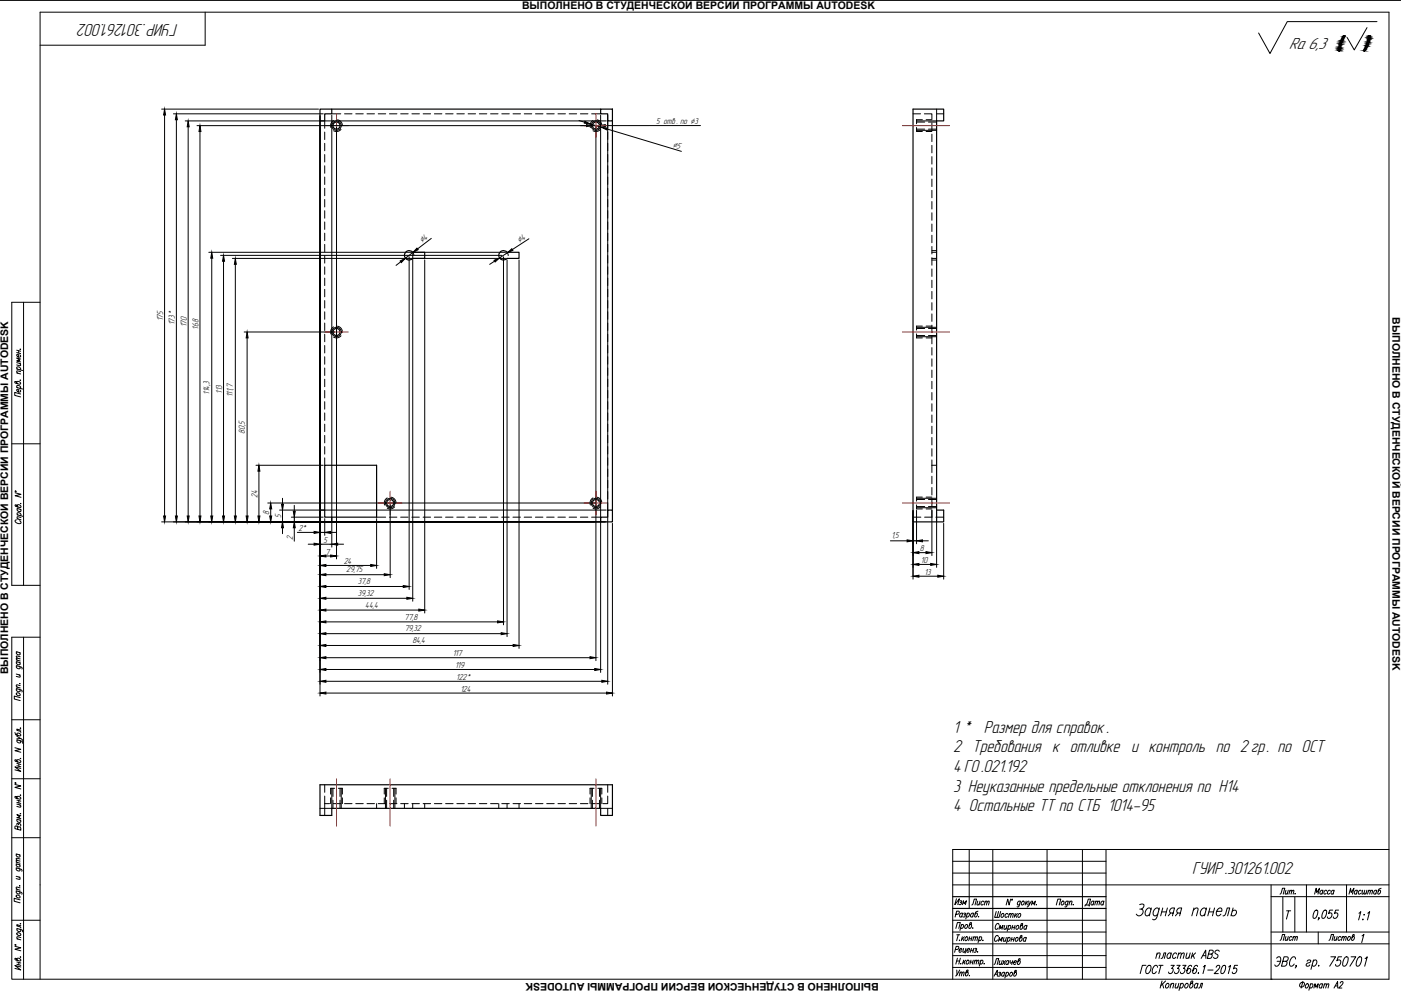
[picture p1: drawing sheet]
<svg xmlns="http://www.w3.org/2000/svg" width="594mm" height="420mm" viewBox="0 0 594 420" stroke-linecap="round" stroke-linejoin="round" font-family="sans-serif">
<g fill="none" stroke="#000" stroke-width=".5">
<path d="M135.7 46.3h5v2h-3v3h-2zM135.7 51.3v165M140.7 46.3h114M254.7 46.3h5v5h-2v-3h-3zM259.7 51.3v165M387.2 46.3h13v5h-3v165h3v5h-13zM172 106.9l1.3-.6 .9 .1 .8 .6h5.1v2.6l-5.1-.1a1.99 1.99 0 0 1-2.8 .3 1.99 1.99 0 0 1-.2-2.9zM212 106.9l1.3-.6 .9 .1 .8 .6h5.1v2.6l-5.1-.1a1.99 1.99 0 0 1-2.8 .3 1.99 1.99 0 0 1-.2-2.9zM135.7 216.3h2v3h3v2h-5zM137.7 216.3v-19h22v22h-19M254.7 219.3h3v-3h2v5h-5zM140.7 221.3h114"/>
<path d="M135.7 332.7h124v13h-5v-3h-114v3h-5z"/>
<circle cx="142.7" cy="53.3" r="1.5"/>
<circle cx="252.7" cy="53.3" r="1.5"/>
<circle cx="142.7" cy="140.8" r="1.5"/>
<circle cx="165.4" cy="213.3" r="1.5"/>
<circle cx="252.7" cy="213.3" r="1.5"/>
</g>
<g fill="none" stroke="#000" stroke-width=".42">
<path d="M137.7 51.3v3.1M137.7 56v3.2M140.7 48.3h3.8M141.4 51.1l-.1 .1a2.49 2.49 0 0 0-1 2.9M143.1 50.8l.3 .1a2.5 2.5 0 0 1 1.8 2.4M144.6 54.9l-.1 .1a2.5 2.5 0 0 1-3.1 .4M146.1 48.3h3.2M150.9 48.3h3.1M155.6 48.3h3.2M160.4 48.3h3.2M165.1 48.3h3.2M169.9 48.3h3.2"/>
<path d="M174.7 48.3h3.1M179.4 48.3h3.2M184.2 48.3h3.2M189 48.3h3.1M193.7 48.3h3.2M198.5 48.3h3.2M203.3 48.3h3.1M208 48.3h3.2M212.8 48.3h3.2M217.5 48.3h3.2M222.3 48.3h3.2M227.1 48.3h3.1"/>
<path d="M231.8 48.3h3.2M236.6 48.3h3.2M241.4 48.3h3.1M246.1 48.3h3.2M250.9 48.3h3.8M251.4 51.1l-.1 .1a2.52 2.52 0 0 0-1 2.9M253.1 50.8l.3 .1a2.5 2.5 0 0 1 1.8 2.4M254.6 54.9l-.1 .1a2.5 2.5 0 0 1-3 .4M257.7 51.3v3.1M257.7 56v3.1M387.2 48.3h3.2M388.7 54v1.8h2.4"/>
<path d="M388.7 51.8h3.4M388.7 54.8h3.4M391.1 50.8h-2.4v1.7M392 48.3h3.2v2.2M392.7 50.8h2.5M392.7 55.8h2.5M393.7 51.8h3.5M393.7 54.8h3.5M395.2 52.1v3.2M395.2 56.9v3.1M397.2 46.3v5M397.2 48.3h3"/>
<path d="M137.7 60.8v3.1M137.7 65.5v3.2M137.7 70.3v3.2M137.7 75v3.2M137.7 79.8v3.2M257.7 60.7v3.2M257.7 65.5v3.2M257.7 70.3v3.1M257.7 75v3.2M257.7 79.8v3.2M395.2 61.6v3.2M395.2 66.4v3.2"/>
<path d="M395.2 71.2v3.1M395.2 75.9v3.2M137.7 84.6v3.1M137.7 89.3v3.2M137.7 94.1v3.2M137.7 98.9v3.1M257.7 84.6v3.1M257.7 89.3v3.2M257.7 94.1v3.2M257.7 98.8v3.2M395.2 80.7v3.2M395.2 85.4v3.2"/>
<path d="M395.2 90.2v3.2M395.2 95v3.1M395.2 99.7v3.2M137.7 103.6v3.2M137.7 108.4v3.2M137.7 113.1v3.2M137.7 117.9v3.2M257.7 103.6v3.2M257.7 108.4v3.1M257.7 113.1v3.2M257.7 117.9v3.2M395.2 104.5v3.2"/>
<path d="M395.2 109.3v3.1M395.2 114v3.2M395.2 118.8v3.2M395.2 109.6h2M395.2 107h2M395.2 106.3h2M395.2 110.3h2M137.7 122.7v3.1M137.7 127.4v3.2M137.7 132.2v3.2M137.7 137v3.1M141.4 138.6l-.1 .1a2.48 2.48 0 0 0-1 2.9"/>
<path d="M143.1 138.3l.3 .1a2.5 2.5 0 0 1 1.8 2.4M257.7 122.7v3.1M257.7 127.4v3.2M257.7 132.2v3.2M257.7 136.9v3.2M388.7 139.3h3.4M391.1 138.3h-2.4v1.7M392.7 138.3h2.5M393.7 139.3h3.5M395.2 123.6v3.1M395.2 128.3v3.2M395.2 133.1v3.2"/>
<path d="M395.2 137.8v3.2M137.7 141.7v3.2M137.7 146.5v3.2M137.7 151.2v3.2M137.7 156v3.2M144.6 142.4l-.1 .1a2.48 2.48 0 0 1-3.1 .4M257.7 141.7v3.2M257.7 146.5v3.1M257.7 151.2v3.2M257.7 156v3.2M388.7 141.6v1.7h2.4M388.7 142.3h3.4"/>
<path d="M392.7 143.3h2.5M393.7 142.3h3.5M395.2 142.6v3.2M395.2 147.4v3.1M395.2 152.1v3.2M395.2 156.9v3.2M137.7 160.8v3.2M137.7 165.5v3.2M137.7 170.3v3.2M137.7 175.1v3.1M137.7 179.8v3.2M257.7 160.8v3.1"/>
<path d="M257.7 165.5v3.2M257.7 170.3v3.2M257.7 175v3.2M257.7 179.8v3.2M395.2 161.7v3.1M395.2 166.4v3.2M395.2 171.2v3.2M395.2 175.9v3.2M137.7 184.6v3.2M137.7 189.4v3.1M137.7 194.1v3.2M257.7 184.6v3.1"/>
<path d="M257.7 189.3v3.2M257.7 194.1v3.2M257.7 198.9v3.1M395.2 180.7v3.2M395.2 185.5v3.1M395.2 190.2v3.2M395.2 195v5.3M395.2 197.3h2M159.7 219.3h3.8M164.2 211.1l-.2 .1a2.51 2.51 0 0 0-.9 2.9M165.1 219.3h3.2M165.9 210.8l.2 .1a2.5 2.5 0 0 1 1.8 2.4"/>
<path d="M167.4 214.9l-.2 .1a2.48 2.48 0 0 1-3 .4M169.9 219.3h3.2M174.6 219.3h3.2M179.4 219.3h3.2M184.2 219.3h3.1M188.9 219.3h3.2M193.7 219.3h3.2M198.5 219.3h3.1M203.2 219.3h3.2M208 219.3h3.2M212.7 219.3h3.2M217.5 219.3h3.2"/>
<path d="M222.3 219.3h3.1M227 219.3h3.2M231.8 219.3h3.2M236.6 219.3h3.1M241.3 219.3h3.2M246.1 219.3h3.2M250.9 219.3h3.8M251.4 211.1l-.1 .1a2.51 2.51 0 0 0-1 2.9M253.1 210.8l.3 .1a2.5 2.5 0 0 1 1.8 2.4M254.6 214.9l-.1 .1a2.48 2.48 0 0 1-3 .4M257.7 203.6v3.2M257.7 208.4v3.2"/>
<path d="M257.7 213.1v3.2M387.2 219.3h3.3M388.7 214.1v1.7h2.4M388.7 211.8h3.4M388.7 214.8h3.4M391.1 210.8h-2.4v1.7M392.7 210.8h2.5M392.7 215.8h2.5M393.7 211.8h3.5M393.7 214.8h3.5M395.2 216.2v3.1h-3.1M395.2 201.9v3.2"/>
<path d="M395.2 206.7v3.2M395.2 211.4v3.2M396.8 219.3h3.4M397.2 216.3v5M137.7 332.7v3.2M137.7 337.5v8.2M140.2 338.3v2.4M141.2 334.2v3.5M141.2 339.3v3.4M141.9 334.2h-1.7v2.5M143.5 334.2h1.7v2.5M144.2 334.2v3.5"/>
<path d="M144.2 339.3v3.4M145.2 338.3v2.4M162.9 338.3v2.4M163.9 334.2v3.5M163.9 339.3v3.4M164.6 334.2h-1.7v2.5M166.2 334.2h1.7v2.5M166.9 334.2v3.5M166.9 339.3v3.4M167.9 338.3v2.4M250.2 338.3v2.4M251.2 334.2v3.5"/>
<path d="M251.2 339.3v3.4M251.9 334.2h-1.7v2.5M253.5 334.2h1.7v2.5M254.2 334.2v3.5M254.2 339.3v3.4M255.2 338.3v2.4M257.7 337.5v3.2h-2.1M257.7 332.7v3.2M135.7 342.7h5M137.7 340.7h2M141.3 340.7h3.2M146.1 340.7h3.2"/>
<path d="M150.9 340.7h3.1M155.6 340.7h3.2M159.7 340.7v2M160.4 340.7h3.2M165.1 340.7h3.2M169.9 340.7h3.2M171.5 340.7v2M174.7 340.7h3.1M175 340.7v2M179.4 340.7h3.2M180.1 340.7v2M184.2 340.7h3.2"/>
<path d="M189 340.7h3.1M193.7 340.7h3.2M198.5 340.7h3.2M203.3 340.7h3.1M208 340.7h3.2M211.5 340.7v2M212.8 340.7h3.2M215 340.7v2M217.5 340.7h3.2M220.1 340.7v2M222.3 340.7h3.2M227.1 340.7h3.1"/>
<path d="M231.8 340.7h3.2M236.6 340.7h3.2M241.4 340.7h3.1M246.1 340.7h3.2M250.9 340.7h3.2M254.7 342.7h5M257.7 342.7v3"/>
</g>
<g fill="none" stroke="#000" stroke-width=".42">
<path d="M87 5.2v14h-70M10 128.2v120M17 128.2h-12v120h12M5 188.2h12M10 270.2v145M17 270.2h-12v145h584v-410h-572v410M5 305.2h12M5 330.2h12M5 355.2h12M411 360.2v25M421 360.2v55M444 360.2v55"/>
<path d="M459 360.2v55M469 360.2v55M469 375.2h120M539 375.2v40M554 375.2v20M571 375.2v20M589 360.2h-185v55M5 390.2h12M539 380.2h50M539 395.2h50M559 395.2v5M469 400.2h120"/>
</g>
<g fill="none" stroke="#000" stroke-width=".42">
<path d="M7.1 158.1l1.7 .5M7.1 156.4l2.5 .7M7.1 153.7l1.7 .5M7.1 148.5l1.7 .4M7.1 149.5l1.7 .4M7.4 156.5l-.3-.4a.83 .83 0 0 1 1-.5 .83 .83 0 0 1 .5 1.1l-.2 .1M7.9 148.7v1M8.3 154.1l.5 .5-.2 .4-1.5-.3M8.4 150.4l.4 .5a.79 .79 0 0 1-1.1 .4 .79 .79 0 0 1-.4-1.1l.5 .1v1M8.5 148.1h.3zM8.8 157.6l-1.6-.3-.1 .4 .5 .5M8.8 152.2l-1.7-.4 1.3 .9-1.3 .3 1.7 .5"/>
<path d="M7.1 162.2a.79 .79 0 0 1 1-.4 .79 .79 0 0 1 .4 1.1l-2-.5-.3-.6 .6 .1 .6 .8M7.1 164.3l2.5 .6M7.4 164.4l-.3-.5a.83 .83 0 0 1 1-.4 .83 .83 0 0 1 .5 1l-.2 .1M8.4 165.2l.4 .5a.78 .78 0 0 1-1.1 .4 .78 .78 0 0 1-.4-1h.5v1.1M8.5 161.2h.3zM8.8 167l-2.6-.6v1.2l2.6 .7M6.4 208.9l2.5 .7-2.5 .6 2.5 .6M6.5 208.2l.3 .3zM7.2 214.5a.78 .78 0 0 1 1.1-.4 .78 .78 0 0 1 .4 1l-2.1-.4-.2-.6 .6 .1 .6 .8M7.2 219.9l1.7 .5M7.2 218.2l2.5 .7M7.2 215.6l1.7 .4"/>
<path d="M7.6 218.3l-.4-.4a.83 .83 0 0 1 1.1-.4 .83 .83 0 0 1 .5 1l-.3 .1M7.6 215.7l-.2 .1a.83 .83 0 0 0 .5 1 .83 .83 0 0 0 1-.4l-.4-.5M8.7 213.5h.2zM8.9 219.4l-1.5-.3-.2 .4 .5 .6M7 220.4h-.2a.78 .78 0 0 0-.3 1 .78 .78 0 0 0 .9 .5h1.4l.1-.5-.6-.6M6.9 279.8l1.7 .4M6.9 276.3l1.7 .5M7.3 276.4l-.3 .1a.83 .83 0 0 0 .5 1 .83 .83 0 0 0 1.1-.4l-.4-.4M8.6 279.4l-1.6-.4-.1 .4 .5 .5M8.6 278.5l-1.6-.4-.1 .4 .5 .5M6.9 292l2.3 .6 .1 .8M6.9 282.2l2.3 .7 .1 .8"/>
<path d="M6.9 291.2l1.7 .5M6.9 285.8l1.7 .4M6.9 280.5l1.7 .5M7 293.9a.94 .94 0 0 1 1.1 0 .94 .94 0 0 1 .3 1 .94 .94 0 0 1-1-.1 .94 .94 0 0 1-.4-.9zM7.3 292l-.3 .2a.83 .83 0 0 0 .5 1 .83 .83 0 0 0 1.1-.5l-.4-.4M7.3 282.3l-.2 .1a.79 .79 0 0 0 .4 1.1 .79 .79 0 0 0 1.1-.5l-.4-.4M7.3 280.6l-.3 .1a.83 .83 0 0 0 .5 1.1 .83 .83 0 0 0 1.1-.5l-.4-.4M8.1 286.1l.5 .6-.2 .4-1.5-.3M8.3 289.8l.3 .1zM8.6 295.8l-2.5-.7v1.3l2.5 .6M8.6 290.7l-1.6-.3-.1 .4 .5 .6M6.3 317l2.5 .7-2.5 .6 2.5 .6"/>
<path d="M6.3 310.6l.4 .9 1.9 .5a.78 .78 0 0 0-.4-1.1 .78 .78 0 0 0-1.1 .5l.4 .4M7.1 313.7l2.3 .7 .1 .7M7.1 312.2l1.7 .9-1.7 .1M7.5 313.8h-.1a.79 .79 0 0 0 .3 1.1 .79 .79 0 0 0 1.1-.4l-.3-.5M8.6 308.7l.2 .1zM8.8 313.1l.8 .9M8.8 309.6l-1.7-.5v.5l1.2 .4 .5 .5M6.3 332.6l2.5 .6-2.5 .6 2.5 .7M6.4 331.8l.3 .4zM7.1 338.1a.79 .79 0 0 1 1.1-.4 .79 .79 0 0 1 .4 1.1l-2-.5-.3-.6 .6 .1 .6 .8M7.1 322.6a.78 .78 0 0 1 1.1-.4 .78 .78 0 0 1 .4 1l-2-.4-.3-.6 .6 .1 .6 .7M7.1 339.2l1.7 .5"/>
<path d="M7.1 323.7l1.7 .4M7.1 324.7l1.7 .4M8 323.9v1M8 339.4v1M8.6 337.1l.2 .1zM8.6 321.6h.2zM8.8 325.8l-2.5-.7 2.5 2-2.5-.7M7.1 347.3l1.7 .5M7.1 340.9l1.7 .5M7.1 340.2l1.7 .4M7.5 350.8l-.5-.5-.4-.1-.3 1.1 2.5 .7v-.8l-.5-.6h-.7l-.1 1M7.5 347.4l-.2 .2a.83 .83 0 0 0 .5 1 .83 .83 0 0 0 1-.5l-.3-.4"/>
<path d="M7.9 349.4l.7-.1 .1 1M7.9 349.7l-.2-.5-.4-.1v.8M8.3 341.2l.5 .6-.1 .4-1.6-.3M8.6 345h.2zM8.8 345.8l-1.7-.4 1.4 1-1.4 .2 1.7 .5M6.8 377.7l2.3 .7 .1 .7M6.8 368l2.3 .6 .1 .8M6.8 377l1.7 .4M6.8 371.5l1.7 .5M6.8 366.3l1.7 .4M6.8 365.5l1.7 .5M6.8 362.1l1.7 .4"/>
<path d="M7 379.6a.94 .94 0 0 1 1 0 .94 .94 0 0 1 .4 1 .94 .94 0 0 1-1.1 0 .94 .94 0 0 1-.3-1zM7.2 377.8h-.1a.79 .79 0 0 0 .4 1.1 .79 .79 0 0 0 1-.4l-.3-.5M7.2 368l-.1 .1a.79 .79 0 0 0 .4 1.1 .79 .79 0 0 0 1-.4l-.3-.5M7.2 366.4l-.2 .1a.83 .83 0 0 0 .5 1 .83 .83 0 0 0 1-.4l-.3-.5M7.2 362.2l-.2 .1a.83 .83 0 0 0 .5 1 .83 .83 0 0 0 1-.4l-.3-.5M8 371.8l.5 .6-.1 .4-1.6-.3M8.3 375.6h.2zM8.5 376.4l-1.5-.3-.2 .4 .5 .6M8.5 365.1l-1.5-.3-.2 .3 .5 .6M8.5 364.2l-1.5-.3-.2 .3 .5 .6M557.4 379.1l.7-2.5 .2 1.8 1.2-1.8-.6 2.5M560.9 377.8l-.1-.3a.83 .83 0 0 0-1 .5 .83 .83 0 0 0 .4 1.1l.5-.4"/>
<path d="M561 377.4l-.4 1.7M562.6 377.8l-.1-.3a.83 .83 0 0 0-1 .5 .83 .83 0 0 0 .4 1.1l.5-.4M564.1 377.8l-.1-.3a.83 .83 0 0 0-1 .5 .83 .83 0 0 0 .4 1.1l.5-.4M565.6 377.8l-.1-.3a.83 .83 0 0 0-1 .5 .83 .83 0 0 0 .4 1.1l.5-.4M565.7 377.4l-.4 1.7M7.1 393.6l2.3 .7 .1 .8M7.1 398l1.7 .5M7.3 395.6a.95 .95 0 0 1 1 0 .95 .95 0 0 1 .4 1 .95 .95 0 0 1-1.1-.1 .95 .95 0 0 1-.3-.9zM7.5 393.7l-.2 .2a.83 .83 0 0 0 .5 1 .83 .83 0 0 0 1-.4l-.3-.5M8.5 381.5l-2.5-.6v1.2l2.5 .7M8.6 391.6l.2 .1zM8.8 397.5l-1.5-.3-.2 .4 .5 .6"/>
<path d="M8.8 392.5l-1.7-.5v.6l1.2 .3 .5 .6M405.3 393.6l.7-2.5h1.2l-.6 2.5M405.3 387.6l1.1-.1 .3-1.1-1-.1-.7 2.5M405.7 396.3h1.3M406.3 396.3l-.6 2.5M406.9 398.6h.1M407.6 392.3l.5-.3a.83 .83 0 0 1 .4 1 .83 .83 0 0 1-1 .5l-.1-.2M407.7 392l-.7 2.5M408.1 397.2l-.5 1.6M408.1 387.5l-.1-.2a.83 .83 0 0 0-1 .5 .83 .83 0 0 0 .4 1l.5-.4M408.2 387.1l-.4 1.7M408.2 397.9l.4 .9"/>
<path d="M408.6 387.3h.8l-.1 .4-.5 .1M409 397.2l-1.2 1.2M409.1 387.8l.2 .5-.2 .4h-.8M409.3 392.3l.5-.3a.84 .84 0 0 1 .4 1 .84 .84 0 0 1-1 .5zM409.4 397.5l.5-.3a.83 .83 0 0 1 .4 1 .83 .83 0 0 1-1 .5zM410.1 387.5l.4-.4a.83 .83 0 0 1 .5 1.1 .83 .83 0 0 1-1.1 .5l-.1-.3M410.2 387.1l-.7 2.5M411 398h1M411.2 397.2l-.5 1.6M411.5 392a.79 .79 0 0 1 .4 1 .79 .79 0 0 1-1.1 .4l.5-2 .6-.3-.1 .6-.8 .6M412.2 397.2l-.5 1.6M412.5 393.4h.1"/>
<path d="M412.8 387.5l-.1-.2a.83 .83 0 0 0-1.1 .4 .83 .83 0 0 0 .5 1.1l.4-.4M412.8 397.6l.5-.4 .4 .1-.4 1.5M412.9 387.1l-.5 1.7M412.9 397.2l-.4 1.6M413.7 397.6l.5-.4 .4 .1-.4 1.5M414.7 386.3l-1.1 .6-.3 1.7a.79 .79 0 0 0 1.1-.4 .79 .79 0 0 0-.5-1.1l-.4 .4M415 388.6h.1M415.3 397.5l.5-.3a.83 .83 0 0 1 .4 1 .83 .83 0 0 1-1 .5l-.2-.2M415.4 397.2l-.7 2.5M416.8 398.6h.1M423.3 397.2v-.2a.77 .77 0 0 0-1-.3 .77 .77 0 0 0-.4 .9v1.4l.5 .1 .6-.6M423.3 399.1l.5-1.7 .3 1.3 .9-1.3-.4 1.7"/>
<path d="M423.6 392.1v-.2a.78 .78 0 0 0-1-.3 .78 .78 0 0 0-.4 .9l-.1 1.4 .5 .1 .6-.6M423.6 394l.5-1.7 .2 1.4 1-1.4-.4 1.7M425.8 397.4l-.4 1.6 .4 .1 .6-.5M426 392.3l-.3 1.6 .4 .1 .6-.5M426.7 397.4l-.4 1.7M427 392.3l-.4 1.7M427.4 397.8l.4-.4a.83 .83 0 0 1 .4 1.1 .83 .83 0 0 1-1 .5l-.1-.3M427.5 397.4l-.7 2.5M427.6 392.7l.5-.4a.83 .83 0 0 1 .4 1.1 .83 .83 0 0 1-1 .5l-.1-.2M427.7 392.3l-.6 2.6M428.6 381.2l-.7 2.5-.6-2.5-.7 2.5M428.9 398.3h1"/>
<path d="M429.1 381.3h.2l-.2 .4zM429.1 397.4l-.4 1.7M429.2 393.2h1M429.4 392.3l-.4 1.7M430.1 397.4l-.4 1.7M430.4 392.3l-.4 1.7M430.8 397.8l.4-.4a.83 .83 0 0 1 .4 1.1 .83 .83 0 0 1-1 .5zM431 392.7l.5-.4a.83 .83 0 0 1 .4 1.1 .83 .83 0 0 1-1 .5zM432.6 382.4v-.1a.79 .79 0 0 0-1.1 .3 .79 .79 0 0 0 .4 1.1l.5-.4M432.7 382l-.7 2.3-.7 .1M432.9 397.4a.79 .79 0 0 1 .4 1.1 .79 .79 0 0 1-1.1 .4l.5-2.1 .6-.2-.1 .6-.8 .6M433.2 392.3a.78 .78 0 0 1 .4 1.1 .78 .78 0 0 1-1.1 .4l.5-2 .6-.3-.1 .6-.8 .6"/>
<path d="M433.3 382.4l.5-.4a.83 .83 0 0 1 .4 1.1 .83 .83 0 0 1-1 .5zM435.1 397.8l-.1-.2a.83 .83 0 0 0-1 .4 .83 .83 0 0 0 .4 1.1l.5-.4M435.1 382l-.4 1.7M435.2 397.4l-.4 1.7M435.3 382.7l.4 1M435.4 392.7l-.1-.2a.83 .83 0 0 0-1 .5 .83 .83 0 0 0 .4 1l.5-.3M435.5 392.3l-.4 1.7M436 382l-1.2 1.2M436.3 382l.1 1.7 1-1.7M436.4 383.7l-.9 .8M437.4 383.7l.4-1.7 .3 1.3 1-1.3-.5 1.7M439.5 383.5h.1"/>
<path d="M447.9 383.7l.7-2.5h1.2l-.7 2.5M450.2 382.4l.5-.4a.83 .83 0 0 1 .4 1.1 .83 .83 0 0 1-1 .5zM452.9 382.4l-.1-.1a.79 .79 0 0 0-1.1 .3 .79 .79 0 0 0 .5 1.1l.4-.4M453 382l-.7 2.3-.8 .1M453.6 382.5l.6-.5 .4 .2-.4 1.5M453.7 382l-.4 1.7M455.1 383.5h.1M483.3 383.5l.7-.2 1 .2a1.65 1.65 0 0 1-1 1.9 1.54 1.54 0 0 1 .1 2.4 1.54 1.54 0 0 1-2.3-.2M483.3 385.4h.7M488 385.7l-.5-.7a2.03 2.03 0 0 0-1.4 3.3h.5l.9-.7M488.2 385l-.9 3.3M491.4 385.7l-.5-.7a2.03 2.03 0 0 0-1.7 1.2 2.03 2.03 0 0 0 .3 2.1h.5l.9-.7"/>
<path d="M491.6 385l-1 3.8a1.43 1.43 0 0 1-1.6 1.2l-.3-.3M492.6 386.6h2M493.1 385l-.9 3.3M495 385l-.9 3.3M496.4 387.1l-1 1.2M497.5 387.1h-1.1l-.4-1 .6-.9 1.5-.2-.9 3.3M499.4 387.1l-1 1.2M500.5 387.1h-1.1l-.4-1 .6-.9 1.5-.2-.9 3.3M506 385.9l1.2-.9 .8 .2-.7 3.1M506.3 385l-.9 3.3M511.4 385.7l-.5-.7a2.03 2.03 0 0 0-1.4 3.3h.5l.9-.7M511.6 385l-.9 3.3"/>
<path d="M512.6 386.6h2M513.1 385l-.9 3.3M515 385l-.9 3.3M515.9 386.4h2.1l.1-1-.4-.4a2.03 2.03 0 0 0-1.4 3.3h.5l.9-.7M518.6 388.3l.8-.3 1-3h1.1l-.9 3.3M522.5 386.4l.2-.3a1.03 1.03 0 0 1 1.6 .2 1.03 1.03 0 0 1-.4 1.5l-.7 .5h-.7l-.4-.5M522.9 385l-.9 3.3M545.6 386.2h1.7M546.4 386.2l-.9 3.5M557.7 386h1v1.4a2.07 2.07 0 0 1-1.5 2l-.5-.7 .1-.8zM559.4 389.2h-.3h.3l-.5 .8M561.5 386h1v1.4a2.04 2.04 0 0 1-1.6 2l-.4-.7 .1-.8z"/>
<path d="M565.1 385.9h-1.2l-.5 1.5 .1-.2a.79 .79 0 0 1 1.3 .3 1.25 1.25 0 0 1-.4 1.5 1.25 1.25 0 0 1-1.5 0v-.3M567.6 385.9h-1.2l-.6 1.5 .2-.2a.8 .8 0 0 1 1.3 .3 1.26 1.26 0 0 1-.4 1.5 1.26 1.26 0 0 1-1.5 0v-.3M576.2 387.2l.8-.7-.9 3.5M577.6 396.8l.8-.7-1 3.5M577.8 389.9h.2zM578.3 387.9h.3zM580 387.2l.8-.7-.9 3.5M6.3 401.2l2.5 .7-2.5 .5 2.5 .7M6.4 400.5l.3 .3zM7.1 406.8a.79 .79 0 0 1 1.1-.4 .79 .79 0 0 1 .4 1l-2-.4-.3-.6h.6l.6 .8M7.1 407.8l1.7 .5M7.1 408.8l1.7 .5"/>
<path d="M8 408.1v1M8.6 405.7l.2 .1zM8.8 410l-2.5-.7 2.5 1.9-2.5-.6M405.1 402.6l1.1-.2 .3-1-1.1-.2-.6 2.5M405.7 407.4h1.2M405.7 411.3l.1 2M406 406.3l-.7 2.4M406.7 402.8h1.1v-.5a.79 .79 0 0 0-1.1 .4 .79 .79 0 0 0 .5 1l.4-.3M407 411.3l-1.8 2.5M407.1 412.6l.5-.5 .4 .1-.4 1.6M407.2 412.1l-.5 1.7M407.2 406.3l-.6 2.4"/>
<path d="M407.4 408.5h.1M407.9 412.6l.6-.5 .3 .1-.3 1.6M408.6 407.1l-.4 1.6M408.6 402.1l-.3 1.5 .4 .1 .6-.4M408.8 407.8l.3 .9M409.5 407.1l-1.2 1.2M409.6 402.1l-.4 2M409.9 407.4l.5-.3a.83 .83 0 0 1 .4 1 .83 .83 0 0 1-1 .5zM410 402.8h1.1v-.5a.79 .79 0 0 0-1.1 .4 .79 .79 0 0 0 .5 1l.5-.3M410 412.1a.79 .79 0 0 1 .5 1.1 .79 .79 0 0 1-1.1 .3l.4-2 .6-.2v.6l-.8 .6M411.1 413.5h.1M411.5 407.9h1"/>
<path d="M411.7 402.9h1M411.7 407.1l-.4 1.6M411.9 402.1l-.4 1.6M412.7 407.1l-.4 1.6M412.9 402.1l-.4 1.6M413.3 407.6l.6-.5 .3 .1-.3 1.5M413.3 402.2h.8l-.1 .5-.5 .1M413.4 407.1l-.4 1.6M413.8 402.8l.1 .7-1 .1M414.2 407.6l.6-.5 .3 .1-.3 1.5M414.6 403.5h.1M415.8 407.4l.5-.3a.83 .83 0 0 1 .4 1 .83 .83 0 0 1-1 .5l-.1-.2"/>
<path d="M415.9 407.1l-.6 2.5M417.3 408.5h.1M421.5 408.9l.5-.4 .5-2.1h1l-.7 2.5M421.5 413.9l1.4-2.5v2.5M422 413.1h.9M423.5 412.3h.8l-.1 .5-.5 .1M424 412.9l.2 .5-.3 .4h-.8M424 407.3l-.3 1.5 .4 .1 .6-.4M425 407.3l-.5 1.6M425.4 407.3l.6 1.6M425.9 412.6l-.1-.3a.83 .83 0 0 0-1 .5 .83 .83 0 0 0 .4 1.1l.5-.4M426 412.2l-.4 1.7"/>
<path d="M426.4 407.3l-1.4 1.6M426.7 412.6l.4-.4a.83 .83 0 0 1 .4 1.1 .83 .83 0 0 1-1 .5l-.1-.3M426.8 412.2l-.7 2.5M427.7 407.6l-.1-.2a.83 .83 0 0 0-1 .5 .83 .83 0 0 0 .4 1l.5-.3M427.8 407.3l-.4 1.6M428.4 412.6l.4-.4a.83 .83 0 0 1 .4 1.1 .83 .83 0 0 1-1 .5zM428.5 407.3l-.1 1 .9-.4M429.4 407.3l-.4 1.6M429.9 408h1l.1-.5a.79 .79 0 0 0-1.1 .4 .79 .79 0 0 0 .4 1l.5-.3M430.5 412.2a.78 .78 0 0 1 .4 1.1 .78 .78 0 0 1-1 .3l.4-2 .6-.2-.1 .6-.7 .6M432.1 407.3a.79 .79 0 0 1 .4 1 .79 .79 0 0 1-1 .4l.4-2 .6-.3-.1 .6-.7 .6M492.7 415.9l-.8 3"/>
<path d="M493 417.2l.4 1.7M494.3 415.9l-2.1 2M494.5 417.3l.6-.4a1 1 0 0 1 .5 1.3 1 1 0 0 1-1.3 .6zM496.5 417.5l.7-.6 .5 .2-.4 1.8M496.7 416.9l-.6 2M498.7 416.9l-.4 1.9 .5 .1 .7-.6M499.9 416.9l-.6 2M500.6 417.3l.6-.4a1 1 0 0 1 .5 1.3 1 1 0 0 1-1.2 .6l-.2-.3M500.7 416.9l-.8 3M502.7 417.3l.5-.4a1 1 0 0 1 .5 1.3 1 1 0 0 1-1.2 .6zM505.2 416.9a.94 .94 0 0 1 .5 1.3 .94 .94 0 0 1-1.2 .4l.5-2.4 .7-.3-.1 .7-.9 .7M507.9 417.3l-.1-.2a.99 .99 0 0 0-1.3 .6 .99 .99 0 0 0 .6 1.2l.5-.4"/>
<path d="M508 416.9l-.5 2M508.2 418.9l.5-.1 .6-1.9h.6l-.5 2M541.3 406.2a1 1 0 0 1 1.6-.4 2.79 2.79 0 0 1-1.9 3.8l-.4-.5M541.5 407.6h1.5M544 407.6l1.6 .2v1.1l-.9 .7h-1.3l1.1-3.9h1.3l.4 .3-.3 1.2-.6 .4M549.4 406.6l-.1-.4a1.03 1.03 0 0 0-1.1-.5 1.03 1.03 0 0 0-.8 .9l-.6 1.5 .2 1.4a1.14 1.14 0 0 0 1.8-.8M549.7 409.5h-.2h.2l-.5 .9M551.4 417a.92 .92 0 0 1 1.2-.6 .92 .92 0 0 1 .4 1.3 .97 .97 0 0 1-1.4 .8 .97 .97 0 0 1-.2-1.5zM552.5 416.2l-.8 2.7M553.8 417.5l.5-.4a.91 .91 0 0 1 .5 1.1 .91 .91 0 0 1-1.2 .6zM554.2 407.6a1.01 1.01 0 0 1 1.6-.4l-.2 .7-1.5 .6-.2 1a1 1 0 0 0 1.5-.4M555.6 417.5l.5-.4a.91 .91 0 0 1 .5 1.1 .91 .91 0 0 1-1.1 .6l-.1-.3"/>
<path d="M555.8 417.1l-.8 2.7M556.8 407.6l1.2-.6a1.48 1.48 0 0 1 .2 1.7 1.48 1.48 0 0 1-1.6 .8l-.2-.4M557 407l-1.1 4M557.1 418.9l.5-1.8 .3 1.4 1.1-1.4-.5 1.8M559 409.5h.3zM560.8 417.5l-.2-.3a.91 .91 0 0 0-1.1 .6 .91 .91 0 0 0 .5 1.1l.5-.4M560.9 417.1l-.5 1.8M561.5 417.6l.6-.5 .4 .1-.4 1.7M561.6 417.1l-.5 1.8M562.5 417.6l.6-.5 .4 .1-.4 1.7M564.3 405.7h2l-2.5 3.9M565.7 418.9l1.5-2.7v2.7"/>
<path d="M566.2 418h1M568.3 416.8a.59 .59 0 0 1 .7-.6 .59 .59 0 0 1 .4 .8l-1.8 1.9h1.4M568.9 405.7h-1.4l-.6 1.7 1.1-.4a1.39 1.39 0 0 1 .3 1.9 1.39 1.39 0 0 1-1.9 .4l-.1-.4M570.4 405.8h1.2v1.6a2.33 2.33 0 0 1-1.8 2.2l-.5-.7 .1-1zM572.9 405.7h2l-2.5 3.9M576.1 405.8h1.2v1.6a2.32 2.32 0 0 1-1.8 2.2l-.5-.7 .2-1zM578.8 406.4l1-.7-1.1 3.9"/>
</g>
<!-- layer: KONTUR -->
<path d="M0 .2h594" fill="none" stroke="#000" stroke-width=".42"/>
<path d="M404 395.2h65M404 390.2h65M544 380.4v14.8M549.1 380.4v14.8M404 400.2h65M404 410.2h65M404 405.2h65" fill="none" stroke="#000" stroke-width=".42"/>
<!-- layer: 0 -->
<path d="M245.5 51.1l2.4 .7M246.2 53.3h2.5M250.3 52.5l4.8 1.5M251.2 53.3h3M257.5 54.7l31.4 9.5M297 53.2l-40.3 .1M404 370.2h65M404 365.2h65M404 375.2h65M539 415.2h.1" fill="none" stroke="#000" stroke-width=".42"/>
<path d="M404 385.2h65M404 380.2h65" fill="none" stroke="#000" stroke-width=".5"/>
<path d="M248 51.4l2.3 1.1-2.5-.3zM248.7 52.9l2.5 .4-2.5 .4zM254.2 53.3l2.5-.5v.9zM255.1 54l2.5 .3-.2 .8z" fill="#000" stroke="#000" stroke-width=".42"/>
<g fill="none" stroke="#f00" stroke-width=".42">
<path d="M137.7 53.3h10M142.7 48.3v10M247.7 53.3h10M252.7 48.3v10M382.7 53.3h20M142.7 135.8v10M137.7 140.8h10M382.7 140.8h20M160.4 213.3h10M165.4 208.3v10M247.7 213.3h10M252.7 208.3v10"/>
<path d="M382.7 213.3h20M142.7 330.2v20M165.4 330.2v20M252.7 330.2v20"/>
</g>
<g fill="none" stroke="#000" stroke-width=".42">
<path d="M68.5 46.3h66.6M69.8 48.8v170M73.5 48.3h63.6M74.8 50.8v168M78.5 51.3h178.6M79.8 53.8v165M83.5 53.3h168.6M84.8 55.8v163M135.7 48.9v246.2M140.7 48.9v183.1M142.7 53.9v183.1M252.7 53.9v226.2"/>
<path d="M254.7 48.9v236.2M257.7 48.9v241.2M388.7 50.8v.5h8.5M388.7 55.3h8.5M88.5 107h125.9M89.8 109.5v109.3M93.5 108.3h119.4M94.8 110.8v108M98.5 109.6h115.9M99.8 112.1v106.7M169.9 111l-2 1.5M173.5 108.9v141"/>
<path d="M175 107l.5 1.2M175 107.6v147.3M175.1 107.1l-3.2 2.4M180.1 110.2v149.7M182.9 101.1l-5.8 4.4M209.7 110.7l-2.1 1.4M213.5 108.9v156M215 110.2v159.7M215 107l.5 1.4M215.2 107.2l-3.4 2.2M220.1 110.2v164.7M224.3 101.2l-7 4.6"/>
<path d="M388.7 138.8h8.5M103.5 140.8h38.6M104.8 143.3v75.5M388.7 142.8h8.5M108.5 197.3h28.6M109.8 199.8v19M113.5 213.3h138.6M114.8 215.8v3M118.5 216.3h138.6M119.8 211.3v2.5M119.8 216.3v5M123.5 219.3h13.6"/>
<path d="M124.8 214.3v2.5M124.8 219.3v2M137.7 219.9v7.1M159.7 219.9v21.1M165.4 213.9v31M387.2 216.4v29.2M388.7 211.3h8.5M388.7 215.3h8.5M388.7 216.4v14.1M395.2 216.4v19.2M397.2 216.9v23.6M68.5 221.3h188.6"/>
<path d="M119.8 223.8v2.5M124.8 223.8v5.6M126.1 225.7h7.1M130.7 230.7h2.5M135.7 225.7h2M135.7 230.7h5M138.2 235.7h2M138.2 239.7h19M140.2 225.7h2.5M143.2 230.7h2.5M259.7 221.9v73.2M377.6 229.3h7.1"/>
<path d="M388.7 229.3h-1.5v15M389.7 234.3h3M389.7 239.3h5M391.2 229.3h2.5M400.2 221.9v23.7M138.2 243.7h24.7M138.2 248.7h32.8M138.2 253.7h34.3M138.2 258.7h39.4M389.7 244.3h8M138.2 263.7h72.8M138.2 268.7h74.3"/>
<path d="M138.2 273.7h79.4M138.2 278.8h112M138.2 283.8h114M138.2 288.9h117M138.2 293.8h119M140.7 334.2v8.5M144.7 334.2v8.5M163.4 334.2v8.5M167.4 334.2v8.5M250.7 334.2v8.5M254.7 334.2v8.5"/>
<circle cx="142.7" cy="53.3" r="2"/>
<circle cx="252.7" cy="53.3" r="2"/>
<circle cx="142.7" cy="140.8" r="2"/>
<circle cx="165.5" cy="213.3" r="2"/>
<circle cx="252.7" cy="213.3" r="2"/>
</g>
<g fill="#000" stroke="#000" stroke-width=".42">
<path d="M69.8 46.3l.4 2.5h-.8zM74.8 48.3l.4 2.5h-.8zM79.8 51.3l.4 2.5h-.8zM84.8 53.3l.4 2.5h-.8zM89.8 107l.4 2.5h-.8zM94.8 108.3l.4 2.5h-.8zM99.8 109.6l.4 2.5h-.8zM169.7 110.7l2.2-1.2-1.7 1.8zM176.8 105.2l.5 .7-2.2 1.2zM209.5 110.4l2.3-1-1.8 1.7zM215.2 107.2l1.8-1.7 .5 .7zM104.8 140.8l.4 2.5h-.8z"/>
<path d="M109.8 197.3l.4 2.5h-.8zM69.4 218.8h.8l-.4 2.5zM74.4 218.8h.8l-.4 2.5zM79.4 218.8h.8l-.4 2.5zM84.4 218.8h.8l-.4 2.5zM89.4 218.8h.8l-.4 2.5zM94.4 218.8h.8l-.4 2.5zM99.4 218.8h.8l-.4 2.5zM104.4 218.8h.8l-.4 2.5zM109.4 218.8h.8l-.4 2.5zM114.8 213.3l.4 2.5h-.8zM114.4 218.8h.8l-.4 2.5z"/>
<path d="M119.4 213.8h.8l-.4 2.5zM124.4 216.8h.8l-.4 2.5zM119.8 221.3l.4 2.5h-.8zM124.8 221.3l.4 2.5h-.8zM133.2 225.3l2.5 .4-2.5 .4zM133.2 230.3l2.5 .4-2.5 .4zM135.7 235.7l2.5-.4v.8zM135.7 239.7l2.5-.4v.9zM137.7 225.7l2.5-.4v.8zM140.2 235.3l2.5 .4-2.5 .4zM140.7 230.7l2.5-.4v.8zM157.2 239.3l2.5 .4-2.5 .5z"/>
<path d="M384.7 228.9l2.5 .4-2.5 .4zM387.2 234.3l2.5-.4v.8zM387.2 239.3l2.5-.4v.8zM388.7 229.3l2.5-.4v.8zM392.7 233.9l2.5 .4-2.5 .4zM394.7 238.9l2.5 .4-2.5 .4zM135.7 243.7l2.5-.5v.9zM135.7 248.7l2.5-.5v.9zM135.7 253.7l2.5-.5v.9zM135.7 258.7l2.5-.5v.9zM162.9 243.2l2.5 .5-2.5 .4zM171 248.2l2.5 .5-2.5 .4z"/>
<path d="M172.5 253.2l2.5 .5-2.5 .4zM177.6 258.2l2.5 .5-2.5 .4zM387.2 244.3l2.5-.4v.8zM397.7 243.9l2.5 .4-2.5 .4zM135.7 263.7l2.5-.5v.9zM135.7 268.7l2.5-.5v.9zM135.7 273.7l2.5-.5v.9zM135.7 278.8l2.5-.4v.9zM211 263.2l2.5 .5-2.5 .4zM212.5 268.2l2.5 .5-2.5 .4zM217.6 273.2l2.5 .5-2.5 .4zM250.2 278.4l2.5 .4-2.5 .5z"/>
<path d="M135.7 283.8l2.5-.4v.9zM135.7 288.9l2.5-.5v.9zM135.7 293.8l2.5-.4v.9zM252.2 283.4l2.5 .4-2.5 .5zM255.2 288.4l2.5 .5-2.5 .4zM257.2 293.4l2.5 .4-2.5 .5z"/>
</g>
<g fill="#000" stroke="#000" stroke-width=".42">
<path d="M567.9 20h.4zM567.9 20l.4 .1z"/>
<path d="M567.9 19.9h.4zM567.9 19.9l.4 .1z"/>
<path d="M568 19.7l.3 .2zM568 19.7l.3 .2z"/>
<path d="M568 19.5l.4 .2v-.2zM568 19.5l.4 .2h-.4z"/>
<path d="M568.1 19.3l.3 .2 .1-.2zM568.1 19.3l.3 .2h-.4z"/>
<path d="M568.1 19.1h.4zM568.1 19.1l.4 .2z"/>
<path d="M568.2 18.9h.4zM568.2 18.9l.3 .2z"/>
<path d="M568.2 18.8h.4zM568.2 18.8l.4 .1z"/>
<path d="M568.2 18.7h.4zM568.2 18.7l.4 .1z"/>
<path d="M568.3 18.6h.4zM568.3 18.6l.3 .1z"/>
<path d="M568.3 18.5h.4zM568.3 18.5l.4 .1z"/>
<path d="M568.3 18.4h.4zM568.3 18.4l.4 .1z"/>
<path d="M568.3 18.4h.4zM568.3 18.4h.4z"/>
<path d="M568.3 18.4h.4zM568.3 18.4h.4z"/>
<path d="M568.3 18.3h.5zM568.3 18.3l.4 .1z"/>
<path d="M568.4 18.3h.4zM568.4 18.3h.4z"/>
<path d="M568.4 18.2h.4zM568.4 18.2l.4 .1z"/>
<path d="M568.4 18.1h.4zM568.4 18.1l.4 .1z"/>
<path d="M568.4 18.1h.4zM568.4 18.1h.4z"/>
<path d="M568.5 18h.4zM568.5 18l.3 .1z"/>
<path d="M568.5 17.9h.4zM568.5 17.9l.4 .1z"/>
<path d="M568.5 17.8h.4zM568.5 17.8l.4 .1z"/>
<path d="M568.6 17.7h.4zM568.6 17.7l.3 .1z"/>
<path d="M568.7 17.5h.4zM568.7 17.5l.3 .2z"/>
<path d="M568.7 17.4h.4zM568.7 17.4l.4 .1z"/>
<path d="M568.8 17.3h.4zM568.8 17.3l.3 .1z"/>
<path d="M568.8 17.2h.4zM568.8 17.2l.4 .1z"/>
<path d="M568.9 17h.4zM568.9 17l.3 .2z"/>
<path d="M568.9 17h.4zM568.9 17h.4z"/>
<path d="M569 16.8h.4zM569 16.8l.3 .2h-.4z"/>
<path d="M569 16.7h.4zM569 16.7l.4 .1z"/>
<path d="M569.1 16.5l.3 .2 .1-.2zM569.1 16.5l.3 .2h-.4z"/>
<path d="M569.2 16.3l.3 .2 .1-.2zM569.2 16.3l.3 .2h-.4z"/>
<path d="M569.3 16.1h.5zM569.3 16.1l.3 .2h-.4z"/>
<path d="M569.4 15.9h.4zM569.4 15.9l.4 .2h-.5z"/>
<path d="M569.5 15.8h.4zM569.5 15.8l.3 .1z"/>
<path d="M569.5 15.8h.4zM569.5 15.8h.4z"/>
<path d="M569.5 15.7h.4zM569.5 15.7l.4 .1z"/>
<path d="M569.6 15.7h.4zM569.6 15.7h.3z"/>
<path d="M569.6 15.6h.4zM569.6 15.6l.4 .1z"/>
<path d="M569.6 15.6h.4zM569.6 15.6h.4z"/>
<path d="M569.7 15.5h.4zM569.7 15.5l.3 .1z"/>
<path d="M569.7 15.4h.4zM569.7 15.4l.4 .1z"/>
<path d="M569.9 15.1h.3zM569.9 15.1h.3z"/>
<path d="M569.7 15.4h.4zM569.7 15.4h.4z"/>
<path d="M569.9 15.1l.3 .1zM569.9 15.2h.3z"/>
<path d="M569.8 15.3h.4zM569.8 15.3h.4z"/>
<path d="M569.7 15.3h.5zM569.7 15.3l.4 .1z"/>
<path d="M569.9 15.2h.3zM569.9 15.2h.3z"/>
<path d="M569.8 15.2h.4zM569.8 15.2h.4z"/>
<path d="M569.8 15.2l.4 .1zM569.8 15.2l.4 .1z"/>
<path d="M569.8 15.3h.4zM569.8 15.3h.4z"/>
<path d="M579.1 19.9l.4 .3 .1-.3zM579.1 19.9l.4 .3h-.5z"/>
<path d="M579.1 19.9h.5zM579.1 19.9h.5z"/>
<path d="M579.2 19.7h.5zM579.2 19.7l.4 .2h-.5z"/>
<path d="M579.3 19.7h.4zM579.3 19.7h.4z"/>
<path d="M579.3 19.5h.5zM579.3 19.5l.4 .2z"/>
<path d="M579.4 19.4h.4zM579.4 19.4l.4 .1z"/>
<path d="M579.4 19.3h.5zM579.4 19.3l.4 .1z"/>
<path d="M579.5 19.1h.4zM579.5 19.1l.4 .2z"/>
<path d="M579.6 19h.4zM579.6 19l.3 .1z"/>
<path d="M579.6 18.9h.4zM579.6 18.9l.4 .1z"/>
<path d="M579.6 18.8h.4zM579.6 18.8l.4 .1z"/>
<path d="M579.7 18.7h.4zM579.7 18.7l.3 .1z"/>
<path d="M579.7 18.6h.4zM579.7 18.6l.4 .1z"/>
<path d="M579.7 18.6h.4zM579.7 18.6h.4z"/>
<path d="M579.8 18.5h.4zM579.8 18.5l.3 .1z"/>
<path d="M579.8 18.4h.4zM579.8 18.4h.4z"/>
<path d="M579.8 18.4h.4zM579.8 18.4l.4 .1z"/>
<path d="M579.8 18.3h.4zM579.8 18.3l.4 .1z"/>
<path d="M579.8 18.3h.4zM579.8 18.3h.4z"/>
<path d="M579.9 18.2h.4zM579.9 18.2l.3 .1z"/>
<path d="M579.9 18.1h.4zM579.9 18.1l.4 .1z"/>
<path d="M579.9 18h.5zM579.9 18l.4 .1z"/>
<path d="M579.9 17.9h.5zM579.9 17.9l.5 .1z"/>
<path d="M580 17.8h.4zM580 17.8l.4 .1z"/>
<path d="M580 17.6h.5zM580 17.6l.4 .2z"/>
<path d="M580.1 17.4l.4 .2zM580.1 17.4l.4 .2z"/>
<path d="M580.1 17.2l.4 .2 .1-.2zM580.1 17.2l.4 .2h-.4z"/>
<path d="M580.2 17h.4zM580.2 17h.4z"/>
<path d="M580.2 17h.4zM580.2 17l.4 .2h-.5z"/>
<path d="M580.2 16.8l.4 .2zM580.2 16.8l.4 .2z"/>
<path d="M580.2 16.7h.5zM580.2 16.7l.5 .1z"/>
<path d="M580.3 16.6h.4zM580.3 16.6l.4 .1z"/>
<path d="M580.3 16.4l.4 .1zM580.3 16.4l.4 .1z"/>
<path d="M580.3 16.5l.4 .1zM580.3 16.5l.4 .1z"/>
<path d="M580.3 16.1l.5 .1zM580.3 16.1l.5 .1z"/>
<path d="M580.3 16.2l.5 .1zM580.3 16.2l.5 .1z"/>
<path d="M580.3 16.3h.5zM580.3 16.3l.4 .1z"/>
<path d="M580.6 15.1h.2zM580.5 15.1h.3z"/>
<path d="M580.4 15.9l.4 .1zM580.4 15.9l.4 .1z"/>
<path d="M580.4 16h.4zM580.4 16l.4 .1z"/>
<path d="M580.4 15.9h.4zM580.4 15.9h.4z"/>
<path d="M580.4 15.8h.4zM580.4 15.8h.4z"/>
<path d="M580.4 15.8l.4 .1zM580.4 15.8l.4 .1z"/>
<path d="M580.4 15.9h.4zM580.4 15.9h.4z"/>
<path d="M580.5 15.1l.4 .1zM580.5 15.1l.4 .1z"/>
<path d="M580.4 15.5l.4 .2zM580.4 15.5l.4 .2z"/>
<path d="M580.4 15.7l.4 .1zM580.4 15.7l.4 .1z"/>
<path d="M580.5 15.2h.4zM580.5 15.2h.4z"/>
<path d="M580.5 15.2h.4zM580.5 15.2h.4z"/>
<path d="M580.5 15.2l.4 .1zM580.5 15.2l.4 .1z"/>
<path d="M580.4 15.3h.5zM580.4 15.3h.5z"/>
<path d="M580.4 15.3h.5zM580.4 15.3h.5z"/>
<path d="M580.4 15.3h.5zM580.4 15.3h.5z"/>
<path d="M580.4 15.3l.5 .1zM580.4 15.3l.5 .1z"/>
<path d="M580.4 15.4h.5zM580.4 15.4l.4 .1z"/>
<path d="M567.7 21.5h.3zM567.7 21.5l.3 .1z"/>
<path d="M567.7 21.5h.3zM567.7 21.5h.3z"/>
<path d="M567.7 21.4h.4zM567.7 21.4l.3 .1z"/>
<path d="M567.7 21.3l.4 .1zM567.7 21.3l.4 .1z"/>
<path d="M567.7 21.4h.4zM567.7 21.4h.4z"/>
<path d="M567.7 21.4h.4zM567.7 21.4h.4z"/>
<path d="M567.7 21.3h.4zM567.7 21.3h.4z"/>
<path d="M567.7 21.1l.4 .2zM567.7 21.1l.4 .2z"/>
<path d="M567.7 21l.5 .1zM567.7 21l.5 .1z"/>
<path d="M567.8 20.8h.4zM567.8 20.8h.4z"/>
<path d="M567.7 20.8h.5zM567.7 20.8h.5z"/>
<path d="M567.7 20.8l.5 .2zM567.7 20.8l.5 .2z"/>
<path d="M567.8 20.7l.4 .1zM567.8 20.7l.4 .1z"/>
<path d="M567.8 20.8h.4zM567.8 20.8h.4z"/>
<path d="M567.8 20.6h.4zM567.8 20.6l.4 .1z"/>
<path d="M567.8 20.5l.4 .1zM567.8 20.5l.4 .1z"/>
<path d="M567.8 20.5h.4zM567.8 20.5h.4z"/>
<path d="M567.8 20.4h.5zM567.8 20.4l.4 .1z"/>
<path d="M567.8 20.2l.5 .2zM567.8 20.2l.5 .2z"/>
<path d="M567.8 20.2h.5zM567.8 20.2h.5z"/>
<path d="M567.9 20.1h.4zM567.9 20.1l.4 .1z"/>
<path d="M578.4 21.5h.2zM578.4 21.5l.2 .1z"/>
<path d="M578.4 21.5h.3zM578.4 21.5h.2z"/>
<path d="M578.4 21.5h.3zM578.4 21.5h.3z"/>
<path d="M578.4 21.4h.3zM578.4 21.4l.3 .1z"/>
<path d="M578.4 21.4h.4zM578.4 21.4h.3z"/>
<path d="M578.4 21.3h.4zM578.4 21.3l.4 .1z"/>
<path d="M578.4 21.3h.4zM578.4 21.3h.4z"/>
<path d="M578.4 21.3h.5zM578.4 21.3h.4z"/>
<path d="M578.5 21.2h.4zM578.5 21.2l.4 .1z"/>
<path d="M578.5 21.2h.4zM578.5 21.2h.4z"/>
<path d="M578.5 21.1h.5zM578.5 21.1l.4 .1z"/>
<path d="M578.5 21.1h.5zM578.5 21.1h.5z"/>
<path d="M578.6 21h.4zM578.6 21l.4 .1z"/>
<path d="M578.6 20.9h.5zM578.6 20.9l.4 .1z"/>
<path d="M578.6 20.9h.5zM578.6 20.9h.5z"/>
<path d="M578.7 20.8l.4 .1zM578.7 20.8l.4 .1z"/>
<path d="M578.6 20.9h.5zM578.6 20.9h.5z"/>
<path d="M578.7 20.8h.4zM578.7 20.8h.4z"/>
<path d="M578.8 20.6h.4zM578.8 20.6l.3 .2z"/>
<path d="M578.9 20.4l.3 .2 .2-.2zM578.9 20.4l.3 .2h-.4z"/>
<path d="M579 20.2l.4 .2 .1-.2zM579 20.2l.4 .2h-.5z"/>
</g>
<path d="M545.9 9.2l-7.4 13.5-4.8-8.7M546 9.2h37.9M579.7 11.7l-5.4 9.5-3-5.2" fill="none" stroke="#000" stroke-width=".42"/>
<g font-size="7.6">
<text x="75.5" y="10.1" transform="rotate(-180 75.5 10.1)">ГУИР .301261.002</text>
<text x="546.5" y="20.9">5C 6,3</text>
<text x="404.1" y="310.6">1 *</text>
<text x="417.2" y="310.6">Размер для справок .</text>
<text x="404.1" y="318.9">2 Требования к отливке и контроль по 2 гр. по ОСТ</text>
<text x="404.1" y="327.3">4 ГО .021.192</text>
<text x="404.1" y="335.6">3 Неуказанные предельные отклонения по H14</text>
<text x="404.1" y="343.9">4 Остальные ТТ по СТБ 1014-95</text>
<text x="505.6" y="370.7">ГУИР .301261.002</text>
</g>
<g font-size="7.1">
<text x="488.9" y="407.5">пластик ABS</text>
<text x="482.2" y="414.2">ГОСТ 33366.1-2015</text>
</g>
<text font-size="6.2" x="459" y="385.2">Дата</text>
<g font-size="5.7">
<text x="541.5" y="380.3">Лит.</text>
<text x="570.8" y="380.3">Масштаб</text>
<text x="403.6" y="384.9">Изм</text>
<text x="411" y="384.9">Лист</text>
<text x="420.5" y="390.2">Шостко</text>
<text x="541.5" y="400">Лист</text>
<text x="562.3" y="400">Листов</text>
</g>
<g font-size="4.4">
<text x="221.4" y="3.7">ВЫПОЛНЕНО В СТУДЕНЧЕСКОЙ ВЕРСИИ ПРОГРАММЫ AUTODESK</text>
<text x="590.5" y="134.5" transform="rotate(90 590.5 134.5)">ВЫПОЛНЕНО В СТУДЕНЧЕСКОЙ ВЕРСИИ ПРОГРАММЫ AUTODESK</text>
<text x="3.5" y="285.8" transform="rotate(-90 3.5 285.8)">ВЫПОЛНЕНО В СТУДЕНЧЕСКОЙ ВЕРСИИ ПРОГРАММЫ AUTODESK</text>
<text x="372.6" y="416.7" transform="rotate(-180 372.6 416.7)">ВЫПОЛНЕНО В СТУДЕНЧЕСКОЙ ВЕРСИИ ПРОГРАММЫ AUTODESK</text>
</g>
<g font-size="3.8">
<text x="278.2" y="52.6">5 отв . по ∅3</text>
<text x="285.1" y="62.4" transform="rotate(17 285.1 62.4)">∅5</text>
<text x="179" y="103.2" transform="rotate(-37 179 103.2)">∅4</text>
<text x="220.3" y="103.1" transform="rotate(-33 220.3 103.1)">∅4</text>
<text x="69.2" y="136.2" transform="rotate(-90 69.2 136.2)">175</text>
<text x="74.2" y="137.9" transform="rotate(-90 74.2 137.9)">173*</text>
<text x="79.2" y="138.7" transform="rotate(-90 79.2 138.7)">170</text>
<text x="84.2" y="139.7" transform="rotate(-90 84.2 139.7)">168</text>
<text x="88.8" y="167.3" transform="rotate(-90 88.8 167.3)">114,3</text>
<text x="94.2" y="166.9" transform="rotate(-90 94.2 166.9)">113</text>
<text x="98.8" y="168.4" transform="rotate(-90 98.8 168.4)">111,7</text>
<text x="103.8" y="183.9" transform="rotate(-90 103.8 183.9)">80,5</text>
<text x="109.2" y="211.2" transform="rotate(-90 109.2 211.2)">24</text>
<text x="114.2" y="218.4" transform="rotate(-90 114.2 218.4)">8</text>
<text x="119.2" y="219.8" transform="rotate(-90 119.2 219.8)">5</text>
<text x="126.5" y="225.1">2*</text>
<text x="124.2" y="229" transform="rotate(-90 124.2 229)">2</text>
<text x="137.1" y="230.1">5</text>
<text x="378" y="228.3">1,5</text>
<text x="390" y="233.7">8</text>
<text x="138" y="235.1">7</text>
<text x="145.8" y="239.1">24</text>
<text x="390.5" y="238.7">10</text>
<text x="146.8" y="242.7">29,75</text>
<text x="392.1" y="243.7">13</text>
<text x="151.7" y="247.7">37,8</text>
<text x="151.7" y="252.7">39,32</text>
<text x="154.9" y="257.7">44,4</text>
<text x="171.6" y="262.7">77,8</text>
<text x="171.6" y="267.7">79,32</text>
<text x="174.9" y="272.7">84,4</text>
<text x="192" y="278.2">117</text>
<text x="193" y="283.2">119</text>
<text x="193.5" y="288.2">122*</text>
<text x="195.2" y="293.2">124</text>
</g>
</svg>
